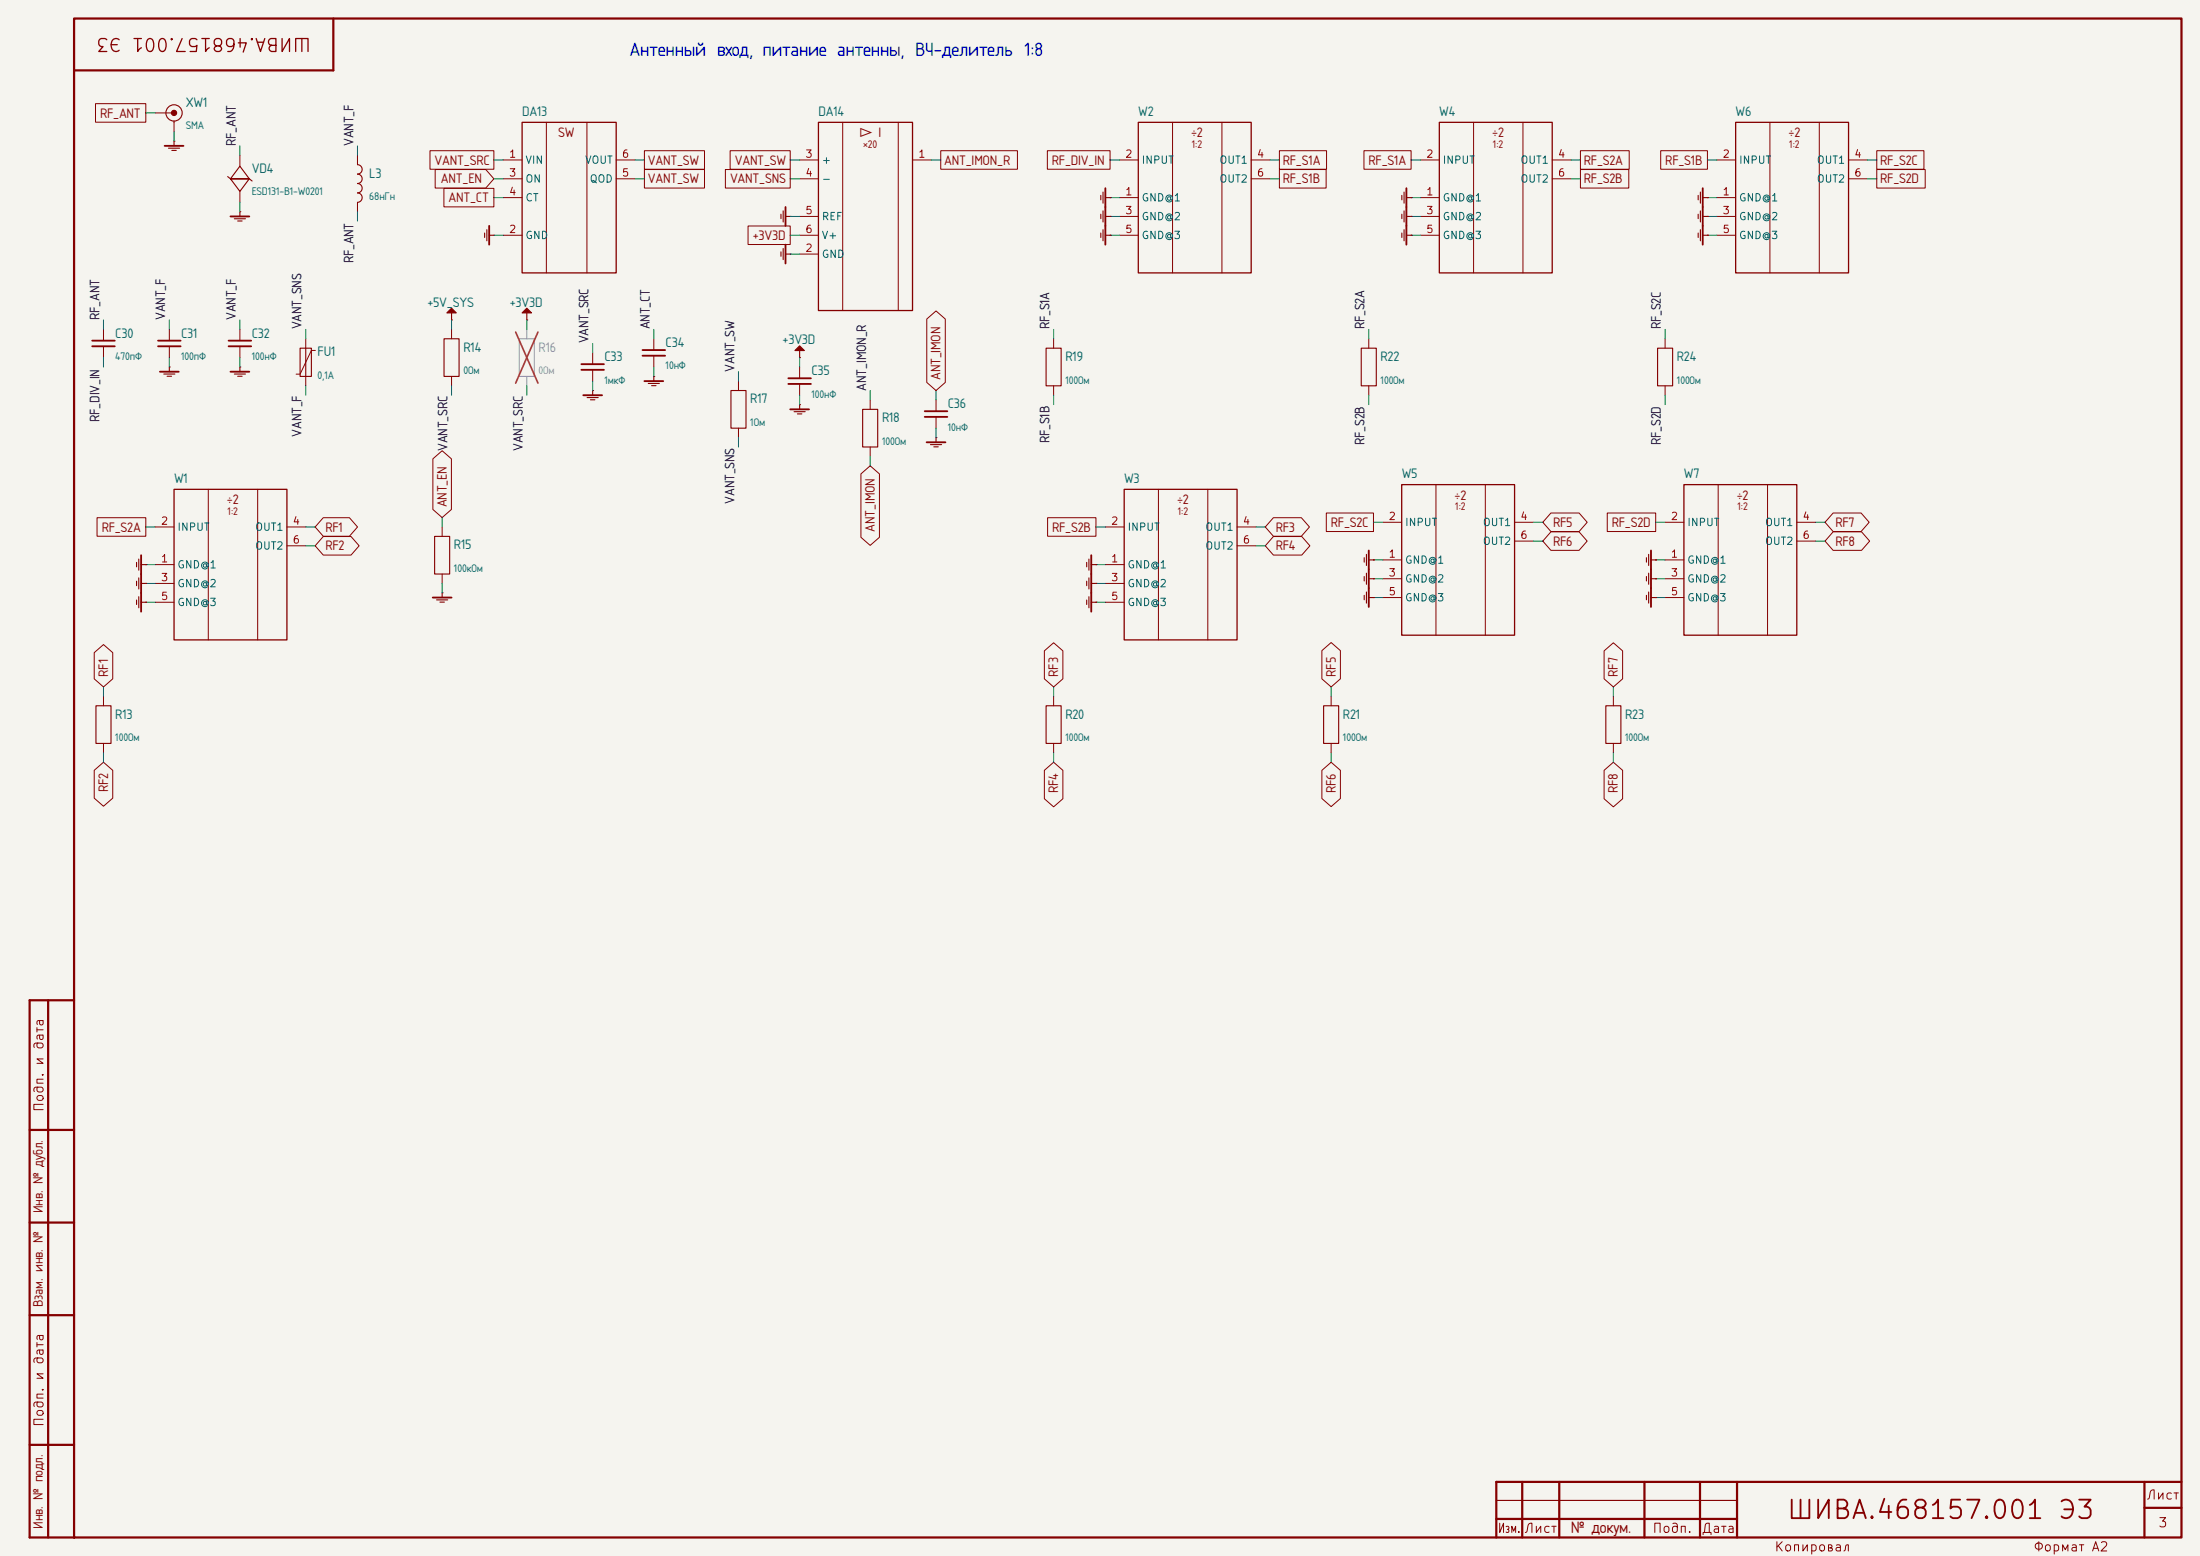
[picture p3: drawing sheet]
<svg xmlns="http://www.w3.org/2000/svg" width="594mm" height="420mm" viewBox="0 0 594 420" stroke-linecap="round" stroke-linejoin="round" font-family="sans-serif">
<path d="M0 0h594v420h-594z" fill="#f5f4ef" stroke="#f5f4ef" stroke-width=".27"/>
<g fill="none" stroke="#840000" stroke-width=".6">
<path d="M20 5h569v410h-569zM90 5v14h-70M13 270v145M20 270h-12v145h12M8 305h12M8 330h12M8 355h12M8 390h12M411 400v15M421 400v15M444 400v15M459 400v15"/>
<path d="M469 400v15M579 400v15M589 400h-185v15M404 410h65M579 407h10"/>
</g>
<g fill="none" stroke="#840000" stroke-width=".3">
<path d="M47 32.7v.3M47 38.1v1.3M45.5 40h3M46.4 40.6h1.2M61.5 47.7l.7 .6h5.1l.8 .6M62.2 48.3h5.1l-2.5 3.4zM63.3 59.1h3M64.2 59.7h1.2M64.8 44.9l2.5 3.4h-5.1zM64.8 57.2v1.2M96.5 44.5a1.27 1.27 0 0 1 1.3 1.2 1.27 1.27 0 0 1-1.3 1.3 1.27 1.27 0 0 1 1.3 1.3 1.27 1.27 0 0 1-1.3 1.2 1.27 1.27 0 0 1 1.3 1.3 1.27 1.27 0 0 1-1.3 1.3 1.27 1.27 0 0 1 1.3 1.2 1.27 1.27 0 0 1-1.3 1.3M210.9 57.8v1.2"/>
<path d="M211.5 56.9v3M212.1 58.4h1.3M297.2 52.7v1.2M297.2 57.8v1.2M297.8 51.8v3M297.8 56.9v3M298.4 53.3h1.3M298.4 58.4h1.3M378.5 52.7v1.2M378.5 57.8v1.2M379.1 51.8v3M379.1 56.9v3"/>
<path d="M379.7 53.3h1.3M379.7 58.4h1.3M458.5 52.7v1.2M458.5 57.8v1.2M459.1 51.8v3M459.1 56.9v3M459.7 53.3h1.3M459.7 58.4h1.3M130.8 62.9v1.2M131.4 62v3M132.1 63.5h1.2M210.9 68v1.2"/>
<path d="M211.5 67.1v3M212.1 68.6h1.3M297.2 62.9v1.2M297.8 62v3M298.4 63.5h1.3M378.5 62.9v1.2M379.1 62v3M379.7 63.5h1.3M458.5 62.9v1.2M459.1 62v3M459.7 63.5h1.3M45.7 99.1v1.2"/>
<path d="M64.8 99.1v1.2M81 94h3.1v7.6h-3.1zM82.5 94v7.6M119.9 91.4h4.1v10.2h-4.1zM121.9 84.5v1.9M142.2 84.5v1.9M215.9 94.6v1.9M282.4 94h4.1v10.1h-4.1zM367.5 94h4.1v10.1h-4.1zM447.5 94h4.1v10.1h-4.1zM44.2 101h3M45.1 101.6h1.2"/>
<path d="M63.3 101h3M64.2 101.6h1.2M158.5 107.3h3M159.4 107.9h1.2M160 105.4v1.3M175 103.5h3M175.9 104.1h1.2M176.5 101.6v1.3M197.4 105.4h4v10.2h-4zM214.4 111.1h3M215.3 111.7h1.2M215.9 109.2v1.3"/>
<path d="M232.9 110.5h4.1v10.2h-4.1zM252.7 118.1v1.3M251.2 120h3M252.1 120.6h1.2M36.9 151.8v1.2M36.9 156.9v1.2M37.5 150.9v3M37.5 156v3M38.1 157.5h1.3M38.1 152.4h1.3M117.3 144.8h4.1v10.1h-4.1zM293.4 151.8v1.2"/>
<path d="M293.4 156.9v1.2M294 150.9v3M294 156v3M294.6 157.5h1.3M294.6 152.4h1.3M368.3 150.5v1.2M368.3 155.6v1.2M368.9 149.6v3M368.9 154.7v3M368.9 159.8v3M369.6 156.2h1.2M369.6 151.1h1.2"/>
<path d="M444.5 150.5v1.2M444.5 155.6v1.2M445.1 149.6v3M445.1 154.7v3M445.1 159.8v3M445.8 156.2h1.2M445.8 151.1h1.2M36.9 162v1.2M37.5 161.1v3M38.1 162.6h1.3M117.9 161.9h3M118.8 162.5h1.2"/>
<path d="M119.4 160v1.3M293.4 162v1.2M294 161.1v3M294.6 162.6h1.3M368.3 160.7v1.2M369.6 161.3h1.2M444.5 160.7v1.2M445.8 161.3h1.2M25.9 190.5h4.1v10.2h-4.1zM282.4 190.5h4.1v10.2h-4.1zM357.4 190.5h4v10.2h-4zM433.6 190.5h4v10.2h-4z"/>
<path d="M404 405h65"/>
<circle cx="47" cy="30.5" r="2.2"/>
</g>
<g fill="none" stroke="#840000" stroke-width=".27">
<path d="M25.8 28h13.6v5h-13.6zM41.9 30.5h4.4M47 38.1h.1M47 33v2.6M147.5 33v40.7M158.5 33v40.7M227.5 33v50.8M242.5 33v50.8M316.6 33v40.7M329.9 33v40.7M397.9 33v40.7M411.2 33v40.7"/>
<path d="M477.9 33v40.7M491.2 33v40.7M64.8 57.2h.1M64.8 41.9v3M64.8 51.7v2.9M96.5 41.9v2.6M96.5 54.6v2.6M116.1 40.7h17.2v5h-17.2zM117.5 45.8h13.7l2.1 2.5-2.1 2.5h-13.7zM119.9 50.8h13.4v5h-13.4zM135.9 53.3h5.1M135.9 43.2h5.1"/>
<path d="M135.9 48.3h5.1M166.4 43.2h5M166.4 48.3h5M174 45.8h16.2v5h-16.2zM174 40.7h16.2v5h-16.2zM195.9 45.8h17.5v5h-17.5zM197.1 40.7h16.3v5h-16.3zM213.4 58.4h.1M215.9 43.2h5.1M215.9 58.4h5.1M215.9 48.3h5.1M246.4 43.2h5.1"/>
<path d="M254 40.7h20.7v5h-20.7zM282.8 40.7h16.9v5h-16.9zM299.7 53.3h.1M299.7 58.4h.1M302.3 53.3h5M302.3 43.2h5M302.3 58.4h5M337.8 43.2h5.1M337.8 48.3h5.1M345.4 40.7h12.8v5h-12.8zM345.4 45.8h12.7v5h-12.7zM368.3 40.7h12.7v5h-12.7z"/>
<path d="M381 58.4h.1M381 53.3h.1M383.5 53.3h5.1M383.5 43.2h5.1M383.5 58.4h5.1M419.1 43.2h5.1M419.1 48.3h5.1M426.7 45.8h13.1v5h-13.1zM426.7 40.7h13.2v5h-13.2zM448.4 40.7h12.6v5h-12.6zM461 53.3h.1M461 58.4h.1"/>
<path d="M463.5 53.3h5.1M463.5 43.2h5.1M463.5 58.4h5.1M499.1 43.2h5.1M499.1 48.3h5.1M506.7 40.7h12.8v5h-12.8zM506.7 45.8h13.1v5h-13.1zM133.3 63.5h.1M135.9 63.5h5.1M202 61h11.4v5h-11.4zM213.4 68.6h.1M215.9 63.5h5.1"/>
<path d="M215.9 68.6h5.1M299.7 63.5h.1M302.3 63.5h5M381 63.5h.1M383.5 63.5h5.1M461 63.5h.1M463.5 63.5h5.1M27.9 88.9v3M27.9 93.5v3M45.7 99.1h.1M45.7 88.9v3M45.7 93.5v3"/>
<path d="M64.8 99.1h.1M64.8 88.9v3M64.8 93.5v3M82.5 91.4v2.6M85.1 94.6h-1l-3.1 6.4h-1M121.9 86.4h.1M121.9 88.9v2.5M142.2 86.4h.1M160 95.3v3M160 99.8v3.1M176.5 91.4v3.1M176.5 96v3.1"/>
<path d="M215.9 96.5h.1M215.9 99.1v3M250.2 86.1l2.5-2.2 2.5 2.2v17.1l-2.5 2.2-2.5-2.2zM284.5 91.4v2.6M369.6 91.4v2.6M449.6 91.4v2.6M82.5 101.6v2.5M121.9 101.6v2.5M160 105.4h.1M176.5 101.6h.1M199.4 102.9v2.5M199.4 115.6v2.5"/>
<path d="M215.9 109.2h.1M215.9 103.6v3.1M234.9 108v2.5M252.7 118.1h.1M252.7 108v3M252.7 112.5v3.1M284.5 104.1v2.6M369.6 104.1v2.6M449.6 104.1v2.6M26.2 139.7h13.2v5h-13.2zM56.2 132.1v40.6M69.6 132.1v40.6"/>
<path d="M87.3 139.7h7l2.2 2.5-2.2 2.5h-7l-2.2-2.5zM116.9 123.8l2.5-2.1 2.5 2.1v13.7l-2.5 2.2-2.5-2.2zM232.4 127.9l2.5-2.2 2.6 2.2v17.1l-2.6 2.2-2.5-2.2zM234.9 120.7v2.5M282.9 139.7h13v5h-13zM312.8 132.1v40.6M326.1 132.1v40.6M343.8 139.7h7.6l2.2 2.5-2.2 2.5h-7.6l-2.2-2.5zM358.1 138.5h12.7v5h-12.7zM387.7 130.8v40.7M401 130.8v40.7M418.7 138.5h7.7l2.1 2.5-2.1 2.5h-7.7l-2.1-2.5z"/>
<path d="M434 138.5h13v5h-13zM463.9 130.8v40.7M477.2 130.8v40.7M494.9 138.5h7.6l2.2 2.5-2.2 2.5h-7.6l-2.1-2.5zM39.4 152.4h.1M39.4 157.5h.1M41.9 152.4h5.1M41.9 142.2h5.1M41.9 157.5h5.1M77.5 142.2h5M77.5 147.3h5M87.3 144.8h7.5l2.2 2.5-2.2 2.5h-7.5l-2.2-2.5z"/>
<path d="M119.4 142.2v2.6M119.4 154.9v2.6M295.9 157.5h.1M295.9 152.4h.1M298.4 152.4h5.1M298.4 142.2h5.1M298.4 157.5h5.1M334 142.2h5.1M334 147.3h5.1M343.8 144.8h7.7l2.2 2.5-2.2 2.5h-7.7l-2.2-2.5zM370.8 156.2h.1M370.8 151.1h.1"/>
<path d="M373.4 151.1h5.1M373.4 141h5.1M373.4 156.2h5.1M408.9 141h5.1M408.9 146.1h5.1M418.7 143.5h7.7l2.1 2.6-2.1 2.5h-7.7l-2.1-2.5zM447 151.1h.1M447 156.2h.1M449.6 151.1h5.1M449.6 141h5.1M449.6 156.2h5.1M485.1 141h5.1"/>
<path d="M485.1 146.1h5.1M494.9 143.5h7.7l2.2 2.6-2.2 2.5h-7.7l-2.1-2.5zM25.4 176.2l2.5-2.2 2.5 2.2v7l-2.5 2.2-2.5-2.2zM39.4 162.6h.1M41.9 162.6h5.1M119.4 160h.1M282 175.7l2.5-2.2 2.5 2.2v7.5l-2.5 2.2-2.5-2.2zM295.9 162.6h.1M298.4 162.6h5.1M356.9 175.6l2.5-2.2 2.5 2.2v7.6l-2.5 2.2-2.5-2.2zM370.8 161.3h.1M373.4 161.3h5.1"/>
<path d="M433.1 175.7l2.5-2.2 2.5 2.2v7.5l-2.5 2.2-2.5-2.2zM447 161.3h.1M449.6 161.3h5.1M27.9 188v2.5M284.5 188v2.5M359.4 188v2.5M435.6 188v2.5M25.4 207.9l2.5-2.2 2.5 2.2v7.5l-2.5 2.2-2.5-2.2zM27.9 200.7v2.5M282 207.9l2.5-2.2 2.5 2.2v7.7l-2.5 2.2-2.5-2.2zM284.5 200.7v2.5M356.9 207.9l2.5-2.2 2.5 2.2v7.6l-2.5 2.2-2.5-2.2z"/>
<path d="M359.4 200.7v2.5M433.1 207.9l2.5-2.2 2.5 2.2v7.7l-2.5 2.2-2.5-2.2zM435.6 200.7v2.5"/>
</g>
<g fill="none" stroke="#840000" stroke-width=".5">
<path d="M44.4 39.4h5.1M62.2 58.4h5.1M212.1 55.9v5.1M298.4 50.8v15.2M379.7 50.8v15.2M459.7 50.8v15.2M132.1 61v5M212.1 66v5.1M24.9 91.9h6.1M24.9 93.5h6.1M42.7 91.9h6.1M42.7 93.5h6.1"/>
<path d="M61.7 91.9h6.1M61.7 93.5h6.1M157 98.3h6.1M157 99.8h6.1M173.5 94.5h6.1M173.5 96h6.1M43.2 100.3h5.1M62.2 100.3h5.1M157.5 106.7h5.1M174 102.9h5.1M212.9 102.1h6M212.9 103.6h6"/>
<path d="M213.4 110.5h5M249.7 111h6.1M249.7 112.5h6.1M250.2 119.4h5.1M38.1 149.9v15.2M294.6 149.9v15.2M369.6 148.6v15.2M445.8 148.6v15.2M116.8 161.3h5.1"/>
</g>
<g fill="#840000" stroke="#840000" stroke-width=".3">
<path d="M215.9 93.3l1.3 1.3h-2.6z"/>
<path d="M121.9 83.2l1.3 1.3h-2.6z"/>
<path d="M142.2 83.2l1.3 1.3h-2.5z"/>
<circle cx="47" cy="30.5" r=".7"/>
</g>
<path d="M141 33h25.4v40.7h-25.4zM221 33h25.4v50.8h-25.4zM307.3 33h30.5v40.7h-30.5zM388.6 33h30.5v40.7h-30.5zM468.6 33h30.5v40.7h-30.5zM47 132.1h30.5v40.6h-30.5zM303.5 132.1h30.5v40.6h-30.5zM378.5 130.8h30.4v40.7h-30.4zM454.7 130.8h30.4v40.7h-30.4z" fill="none" stroke="#840000" stroke-width=".35"/>
<path d="M140.2 91.4h4.1v10.2h-4.1z" fill="none" stroke="#9c9b98" stroke-width=".3"/>
<path d="M142.2 88.9v2.5M142.2 101.6v2.5" fill="none" stroke="#9c9b98" stroke-width=".27"/>
<path d="M139.2 89.6l6.1 13.8M145.3 89.6l-6.1 13.8" fill="none" stroke="#e12e31" stroke-width=".46"/>
<g fill="none" stroke="#009600" stroke-width=".27">
<path d="M39.4 30.5h2.5M47 35.6v2.5M64.8 39.4v2.5M96.5 39.4v2.5M64.8 54.6v2.6M96.5 57.2v2.5M133.3 48.3h2.6M133.3 43.2h2.6M133.3 53.3h2.6M171.4 48.3h2.6M171.4 43.2h2.6M213.4 58.4h2.5"/>
<path d="M213.4 48.3h2.5M213.4 43.2h2.5M251.5 43.2h2.5M299.7 58.4h2.6M299.7 43.2h2.6M299.7 53.3h2.6M342.9 48.3h2.5M342.9 43.2h2.5M381 58.4h2.5M381 43.2h2.5M381 53.3h2.5M424.2 48.3h2.5"/>
<path d="M424.2 43.2h2.5M461 58.4h2.5M461 43.2h2.5M461 53.3h2.5M504.2 48.3h2.5M504.2 43.2h2.5M133.3 63.5h2.6M213.4 63.5h2.5M213.4 68.6h2.5M299.7 63.5h2.6M381 63.5h2.5M461 63.5h2.5"/>
<path d="M27.9 86.4v2.5M27.9 96.5v2.6M45.7 86.4v2.5M45.7 96.5v2.6M64.8 86.4v2.5M64.8 96.5v2.6M82.5 88.9v2.5M121.9 86.4v2.5M142.2 86.4v2.5M160 92.7v2.6M176.5 88.9v2.5M176.5 99.1v2.5"/>
<path d="M215.9 96.5v2.6M284.5 88.9v2.5M369.6 88.9v2.5M449.6 88.9v2.5M82.5 104.1v2.6M121.9 104.1v2.6M142.2 104.1v2.6M160 102.9v2.5M199.4 100.3v2.6M199.4 118.1v2.6M215.9 106.7v2.5M234.9 105.4v2.6"/>
<path d="M252.7 105.4v2.6M252.7 115.6v2.5M284.5 106.7v2.5M369.6 106.7v2.5M449.6 106.7v2.5M119.4 139.7v2.5M234.9 123.2v2.5M39.4 157.5h2.5M39.4 142.2h2.5M39.4 152.4h2.5M82.5 147.3h2.6M82.5 142.2h2.6"/>
<path d="M119.4 157.5v2.5M295.9 157.5h2.5M295.9 142.2h2.5M295.9 152.4h2.5M339.1 147.3h2.5M339.1 142.2h2.5M370.8 141h2.6M370.8 151.1h2.6M370.8 156.2h2.6M414 141h2.6M414 146.1h2.6M447 141h2.6"/>
<path d="M447 151.1h2.6M447 156.2h2.6M490.2 141h2.6M490.2 146.1h2.6M39.4 162.6h2.5M295.9 162.6h2.5M370.8 161.3h2.6M447 161.3h2.6M27.9 185.4v2.6M284.5 185.4v2.6M359.4 185.4v2.6M435.6 185.4v2.6"/>
<path d="M27.9 203.2v2.5M284.5 203.2v2.5M359.4 203.2v2.5M435.6 203.2v2.5"/>
</g>
<text font-size="5" fill="#840000" x="482.1" y="411.3">ШИВА.468157.001 Э3</text>
<text font-size="4.9" fill="#0000c2" x="170" y="15">Антенный вход, питание антенны, ВЧ-делитель 1:8</text>
<text font-size="4.2" fill="#840000" x="424.1" y="413.8">№ докум.</text>
<g font-size="3.5" fill="#840000">
<text x="84.3" y="9.3" transform="rotate(-180 84.3 9.3)">ШИВА.468157.001 Э3</text>
<text x="27" y="31.7">RF_ANT</text>
<text x="150.7" y="37.1">SW</text>
<text x="232.1" y="37.1">▷ I</text>
<text x="321.6" y="37.1">÷2</text>
<text x="402.9" y="37.1">÷2</text>
<text x="482.9" y="37.1">÷2</text>
<text x="117.3" y="44.4">VANT_SRC</text>
<text x="174.9" y="44.4">VANT_SW</text>
<text x="198.4" y="44.4">VANT_SW</text>
<text x="254.9" y="44.4">ANT_IMON_R</text>
<text x="284" y="44.4">RF_DIV_IN</text>
<text x="346.4" y="44.4">RF_S1A</text>
<text x="369.5" y="44.4">RF_S1A</text>
<text x="427.7" y="44.4">RF_S2A</text>
<text x="449.6" y="44.4">RF_S1B</text>
<text x="507.7" y="44.4">RF_S2C</text>
<text x="119.1" y="49.5">ANT_EN</text>
<text x="174.9" y="49.5">VANT_SW</text>
<text x="197.1" y="49.5">VANT_SNS</text>
<text x="346.4" y="49.5">RF_S1B</text>
<text x="427.7" y="49.5">RF_S2B</text>
<text x="507.7" y="49.5">RF_S2D</text>
<text x="121.1" y="54.6">ANT_CT</text>
<text x="203.2" y="64.7">+3V3D</text>
<text x="254" y="102.6" transform="rotate(-90 254 102.6)">ANT_IMON</text>
<text x="61.3" y="136.1">÷2</text>
<text x="120.6" y="136.9" transform="rotate(-90 120.6 136.9)">ANT_EN</text>
<text x="317.8" y="136.1">÷2</text>
<text x="392.7" y="134.9">÷2</text>
<text x="468.9" y="134.9">÷2</text>
<text x="27.5" y="143.5">RF_S2A</text>
<text x="87.9" y="143.5">RF1</text>
<text x="236.2" y="143.5" transform="rotate(-90 236.2 143.5)">ANT_IMON</text>
<text x="284.1" y="143.5">RF_S2B</text>
<text x="344.4" y="143.5">RF3</text>
<text x="359.4" y="142.2">RF_S2C</text>
<text x="419.4" y="142.2">RF5</text>
<text x="435.2" y="142.2">RF_S2D</text>
<text x="495.6" y="142.2">RF7</text>
<text x="87.9" y="148.6">RF2</text>
<text x="344.4" y="148.6">RF4</text>
<text x="419.4" y="147.3">RF6</text>
<text x="495.6" y="147.3">RF8</text>
<text x="29.2" y="182.6" transform="rotate(-90 29.2 182.6)">RF1</text>
<text x="285.7" y="182.6" transform="rotate(-90 285.7 182.6)">RF3</text>
<text x="360.7" y="182.6" transform="rotate(-90 360.7 182.6)">RF5</text>
<text x="436.9" y="182.6" transform="rotate(-90 436.9 182.6)">RF7</text>
<text x="29.2" y="213.9" transform="rotate(-90 29.2 213.9)">RF2</text>
<text x="285.7" y="214" transform="rotate(-90 285.7 214)">RF4</text>
<text x="360.7" y="214" transform="rotate(-90 360.7 214)">RF6</text>
<text x="436.9" y="214" transform="rotate(-90 436.9 214)">RF8</text>
<text x="11.6" y="327.5" transform="rotate(-90 11.6 327.5)">Инв. № дубл.</text>
<text x="11.6" y="352.8" transform="rotate(-90 11.6 352.8)">Взам. инв. №</text>
<text x="11.6" y="412.7" transform="rotate(-90 11.6 412.7)">Инв. № подл.</text>
</g>
<g font-size="3.5" fill="#006464">
<text x="50.2" y="28.9">XW1</text>
<text x="141" y="31.3">DA13</text>
<text x="221" y="31.3">DA14</text>
<text x="307.3" y="31.3">W2</text>
<text x="388.6" y="31.3">W4</text>
<text x="468.6" y="31.3">W6</text>
<text x="68" y="46.7">VD4</text>
<text x="99.7" y="47.9">L3</text>
<text x="115.4" y="82.8">+5V_SYS</text>
<text x="137.6" y="82.8">+3V3D</text>
<text x="31.1" y="91.1">C30</text>
<text x="48.9" y="91.1">C31</text>
<text x="68" y="91.1">C32</text>
<text x="125.1" y="94.9">R14</text>
<text x="179.7" y="93.7">C34</text>
<text x="211.3" y="93">+3V3D</text>
<text x="85.8" y="96.2">FU1</text>
<text x="163.2" y="97.5">C33</text>
<text x="219.1" y="101.3">C35</text>
<text x="287.7" y="97.5">R19</text>
<text x="372.8" y="97.5">R22</text>
<text x="452.8" y="97.5">R24</text>
<text x="202.6" y="108.9">R17</text>
<text x="238.1" y="114">R18</text>
<text x="255.9" y="110.2">C36</text>
<text x="47" y="130.4">W1</text>
<text x="303.5" y="130.4">W3</text>
<text x="378.5" y="129.1">W5</text>
<text x="454.7" y="129.1">W7</text>
<text x="122.6" y="148.3">R15</text>
<text x="31.1" y="194">R13</text>
<text x="287.7" y="194">R20</text>
<text x="362.6" y="194">R21</text>
<text x="438.8" y="194">R23</text>
</g>
<g font-size="3.5" fill="#0f0f0f">
<text x="63.7" y="39.4" transform="rotate(-90 63.7 39.4)">RF_ANT</text>
<text x="95.4" y="39.4" transform="rotate(-90 95.4 39.4)">VANT_F</text>
<text x="95.4" y="71.1" transform="rotate(-90 95.4 71.1)">RF_ANT</text>
<text x="26.8" y="86.4" transform="rotate(-90 26.8 86.4)">RF_ANT</text>
<text x="44.6" y="86.4" transform="rotate(-90 44.6 86.4)">VANT_F</text>
<text x="63.7" y="86.4" transform="rotate(-90 63.7 86.4)">VANT_F</text>
<text x="81.4" y="88.9" transform="rotate(-90 81.4 88.9)">VANT_SNS</text>
<text x="175.4" y="88.9" transform="rotate(-90 175.4 88.9)">ANT_CT</text>
<text x="283.4" y="88.9" transform="rotate(-90 283.4 88.9)">RF_S1A</text>
<text x="368.5" y="88.9" transform="rotate(-90 368.5 88.9)">RF_S2A</text>
<text x="448.5" y="88.9" transform="rotate(-90 448.5 88.9)">RF_S2C</text>
<text x="158.9" y="92.7" transform="rotate(-90 158.9 92.7)">VANT_SRC</text>
<text x="198.3" y="100.3" transform="rotate(-90 198.3 100.3)">VANT_SW</text>
<text x="233.8" y="105.4" transform="rotate(-90 233.8 105.4)">ANT_IMON_R</text>
<text x="26.8" y="113.8" transform="rotate(-90 26.8 113.8)">RF_DIV_IN</text>
<text x="81.4" y="117.9" transform="rotate(-90 81.4 117.9)">VANT_F</text>
<text x="283.4" y="119.7" transform="rotate(-90 283.4 119.7)">RF_S1B</text>
<text x="120.8" y="121.7" transform="rotate(-90 120.8 121.7)">VANT_SRC</text>
<text x="141.1" y="121.7" transform="rotate(-90 141.1 121.7)">VANT_SRC</text>
<text x="368.5" y="120.1" transform="rotate(-90 368.5 120.1)">RF_S2B</text>
<text x="448.5" y="120.1" transform="rotate(-90 448.5 120.1)">RF_S2D</text>
<text x="198.3" y="136" transform="rotate(-90 198.3 136)">VANT_SNS</text>
</g>
<text font-size="3.5" fill="#939391" x="145.4" y="94.9">R16</text>
<g font-size="2.8" fill="#006464">
<text x="50.2" y="34.9">SMA</text>
<text x="68" y="52.7">ESD131-B1-W0201</text>
<text x="99.7" y="54">68нГн</text>
<text x="31.1" y="97.2">470пФ</text>
<text x="48.9" y="97.2">100пФ</text>
<text x="68" y="97.2">100нФ</text>
<text x="125.1" y="101">0Ом</text>
<text x="179.7" y="99.7">10нФ</text>
<text x="85.7" y="102.3">0,1А</text>
<text x="163.2" y="103.5">1мкФ</text>
<text x="219.1" y="107.3">100нФ</text>
<text x="287.7" y="103.5">100Ом</text>
<text x="372.8" y="103.5">100Ом</text>
<text x="452.8" y="103.5">100Ом</text>
<text x="202.6" y="115">1Ом</text>
<text x="255.9" y="116.2">10нФ</text>
<text x="238.1" y="120">100Ом</text>
<text x="122.6" y="154.3">100кОм</text>
<text x="31.1" y="200">100Ом</text>
<text x="287.7" y="200">100Ом</text>
<text x="362.6" y="200">100Ом</text>
<text x="438.8" y="200">100Ом</text>
</g>
<g font-size="2.8" fill="#840000">
<text x="233.1" y="39.9">×20</text>
<text x="321.8" y="39.9">1:2</text>
<text x="403.1" y="39.9">1:2</text>
<text x="483.1" y="39.9">1:2</text>
<text x="392.9" y="137.7">1:2</text>
<text x="469.1" y="137.7">1:2</text>
<text x="61.5" y="138.9">1:2</text>
<text x="318" y="138.9">1:2</text>
</g>
<text font-size="2.8" fill="#939391" x="145.4" y="101">0Ом</text>
<g font-size="2.5" fill="#840000">
<text x="12.4" y="300.4" transform="rotate(-90 12.4 300.4)">Подп. и дата</text>
<text x="12.4" y="385.4" transform="rotate(-90 12.4 385.4)">Подп. и дата</text>
<text x="579.3" y="405.4">Лист</text>
<text x="582.6" y="412.9">3</text>
<text x="404.3" y="414.4">Изм.</text>
<text x="411.3" y="414.4">Лист</text>
<text x="446" y="414.4">Подп.</text>
<text x="459.2" y="414.4">Дата</text>
<text x="478.9" y="419.4">Копировал</text>
<text x="548.9" y="419.4">Формат A2</text>
</g>
<g font-size="2" fill="#a90000">
<text x="137.3" y="43.1">1</text>
<text x="167.8" y="43.1">6</text>
<text x="217.3" y="43.1">3</text>
<text x="247.8" y="43.1">1</text>
<text x="303.6" y="43.1">2</text>
<text x="339.2" y="43.1">4</text>
<text x="384.9" y="43.1">2</text>
<text x="420.5" y="43.1">4</text>
<text x="464.9" y="43.1">2</text>
<text x="500.5" y="43.1">4</text>
<text x="137.3" y="48.1">3</text>
<text x="137.3" y="53.2">4</text>
<text x="167.8" y="48.1">5</text>
<text x="217.3" y="48.1">4</text>
<text x="303.6" y="53.2">1</text>
<text x="339.2" y="48.1">6</text>
<text x="384.9" y="53.2">1</text>
<text x="420.5" y="48.1">6</text>
<text x="464.9" y="53.2">1</text>
<text x="500.5" y="48.1">6</text>
<text x="217.3" y="58.3">5</text>
<text x="303.6" y="58.3">3</text>
<text x="384.9" y="58.3">3</text>
<text x="464.9" y="58.3">3</text>
<text x="137.3" y="63.4">2</text>
<text x="217.3" y="63.4">6</text>
<text x="303.6" y="63.4">5</text>
<text x="384.9" y="63.4">5</text>
<text x="464.9" y="63.4">5</text>
<text x="217.3" y="68.5">2</text>
<text x="43.3" y="142.1">2</text>
<text x="78.9" y="142.1">4</text>
<text x="299.8" y="142.1">2</text>
<text x="335.4" y="142.1">4</text>
<text x="374.8" y="140.9">2</text>
<text x="410.3" y="140.9">4</text>
<text x="451" y="140.9">2</text>
<text x="486.5" y="140.9">4</text>
<text x="78.9" y="147.2">6</text>
<text x="335.4" y="147.2">6</text>
<text x="410.3" y="145.9">6</text>
<text x="486.5" y="145.9">6</text>
<text x="43.3" y="152.3">1</text>
<text x="299.8" y="152.3">1</text>
<text x="374.8" y="151">1</text>
<text x="451" y="151">1</text>
<text x="43.3" y="157.4">3</text>
<text x="299.8" y="157.4">3</text>
<text x="374.8" y="156.1">3</text>
<text x="374.8" y="161.2">5</text>
<text x="451" y="156.1">3</text>
<text x="451" y="161.2">5</text>
<text x="43.3" y="162.4">5</text>
<text x="299.8" y="162.4">5</text>
</g>
<g font-size="2" fill="#006464">
<text x="141.7" y="44.7">VIN</text>
<text x="157.8" y="44.7">VOUT</text>
<text x="221.7" y="44.7">+</text>
<text x="308.1" y="44.7">INPUT</text>
<text x="329.1" y="44.7">OUT1</text>
<text x="389.3" y="44.7">INPUT</text>
<text x="410.4" y="44.7">OUT1</text>
<text x="469.4" y="44.7">INPUT</text>
<text x="490.4" y="44.7">OUT1</text>
<text x="141.7" y="49.8">ON</text>
<text x="159.1" y="49.8">QOD</text>
<text x="221.7" y="49.8">-</text>
<text x="329.1" y="49.8">OUT2</text>
<text x="410.4" y="49.8">OUT2</text>
<text x="490.4" y="49.8">OUT2</text>
<text x="141.7" y="54.9">CT</text>
<text x="221.7" y="59.9">REF</text>
<text x="308.1" y="54.9">GND@1</text>
<text x="308.1" y="59.9">GND@2</text>
<text x="389.3" y="54.9">GND@1</text>
<text x="389.3" y="59.9">GND@2</text>
<text x="469.4" y="54.9">GND@1</text>
<text x="469.4" y="59.9">GND@2</text>
<text x="141.7" y="65">GND</text>
<text x="221.7" y="65">V+</text>
<text x="308.1" y="65">GND@3</text>
<text x="389.3" y="65">GND@3</text>
<text x="469.4" y="65">GND@3</text>
<text x="221.7" y="70.1">GND</text>
<text x="47.7" y="143.8">INPUT</text>
<text x="68.7" y="143.8">OUT1</text>
<text x="304.3" y="143.8">INPUT</text>
<text x="325.3" y="143.8">OUT1</text>
<text x="379.2" y="142.5">INPUT</text>
<text x="400.2" y="142.5">OUT1</text>
<text x="455.4" y="142.5">INPUT</text>
<text x="476.4" y="142.5">OUT1</text>
<text x="68.7" y="148.8">OUT2</text>
<text x="325.3" y="148.8">OUT2</text>
<text x="400.2" y="147.6">OUT2</text>
<text x="476.4" y="147.6">OUT2</text>
<text x="47.7" y="153.9">GND@1</text>
<text x="304.3" y="153.9">GND@1</text>
<text x="379.2" y="152.6">GND@1</text>
<text x="455.4" y="152.6">GND@1</text>
<text x="47.7" y="159">GND@2</text>
<text x="304.3" y="159">GND@2</text>
<text x="379.2" y="157.7">GND@2</text>
<text x="455.4" y="157.7">GND@2</text>
<text x="47.7" y="164.1">GND@3</text>
<text x="304.3" y="164.1">GND@3</text>
<text x="379.2" y="162.8">GND@3</text>
<text x="455.4" y="162.8">GND@3</text>
</g>
</svg>
